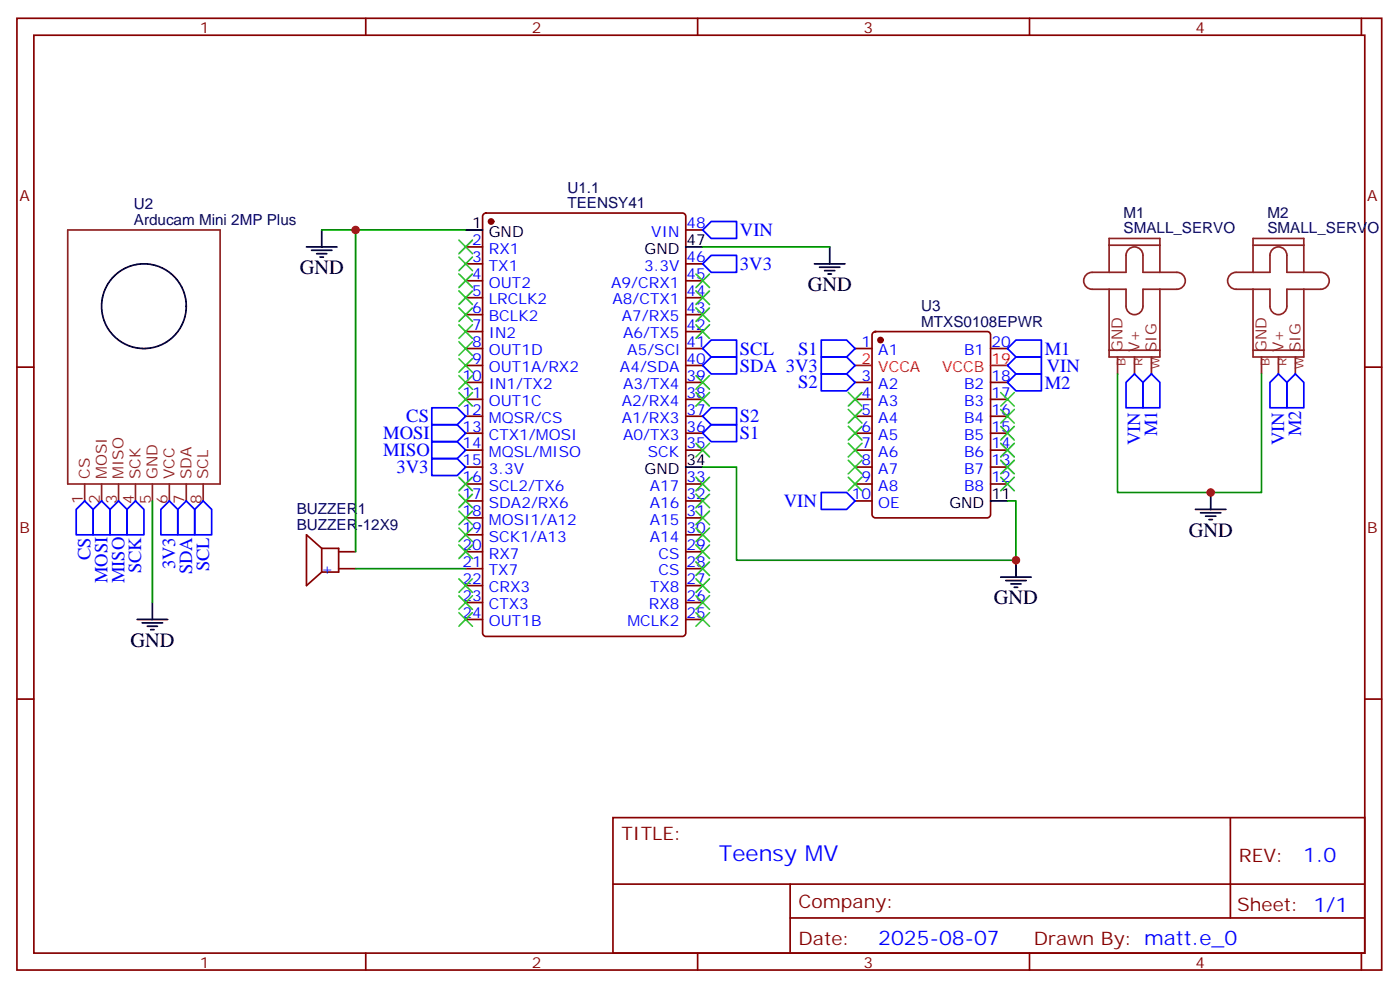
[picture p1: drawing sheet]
<svg xmlns="http://www.w3.org/2000/svg" width="292mm" height="206mm" viewBox="0 0 292 206" stroke-linecap="round" stroke-linejoin="round" font-family="sans-serif">
<g fill="none" stroke="#870000" stroke-width=".35">
<path d="M3.5 3.8h284.4v198.3h-284.4zM7.1 7.3h277.2v191.2h-277.2zM76.2 3.8v3.5M145.3 3.8v3.5M214.5 3.8v3.5M283.6 3.8v3.5M97 51.4h3.5M97 55h3.5M97 58.5h3.5M100.8 44.6l.4-.2h41a.71 .71 0 0 1 .7 .7v86.8a.76 .76 0 0 1-.7 .7h-41a.76 .76 0 0 1-.7-.7v-86.8zM142.9 55h3.5M142.9 58.5h3.5"/>
<path d="M142.9 47.9h3.5M3.5 76.5h3.6M97 62h3.5M97 65.5h3.5M97 69.1h3.5M97 72.6h3.5M97 76.1h3.5M97 79.7h3.5M142.9 62h3.5M142.9 65.5h3.5M142.9 69.1h3.5M142.9 72.6h3.5"/>
<path d="M142.9 76.1h3.5M142.9 79.7h3.5M178.2 72.6h3.5M178.2 79.7h3.5M181.9 69.3l.5-.2h23.3a.71 .71 0 0 1 .7 .7v37.4a.76 .76 0 0 1-.7 .7h-23.3a.76 .76 0 0 1-.7-.7v-37.4zM206.4 72.6h3.5M206.4 79.7h3.5M284.3 76.5h3.6M97 83.2h3.5M97 86.7h3.5M97 90.2h3.5M97 93.8h3.5"/>
<path d="M97 97.3h3.5M142.9 83.2h3.5M142.9 86.7h3.5M142.9 90.2h3.5M142.9 93.8h3.5M178.2 83.2h3.5M178.2 86.7h3.5M178.2 90.2h3.5M178.2 93.8h3.5M178.2 97.3h3.5M206.4 83.2h3.5M206.4 86.7h3.5"/>
<path d="M206.4 90.2h3.5M206.4 93.8h3.5M206.4 97.3h3.5M67 114.2h3.6v5h-3.6M67 114.2v5M67 114.2l-3.1-2.8v10.6l3.1-2.8M70.6 114.9h3.5M70.6 118.5h3.5M97 100.8h3.5M97 104.4h3.5M97 107.9h3.5M97 111.4h3.5"/>
<path d="M97 114.9h3.5M97 118.5h3.5M142.9 100.8h3.5M142.9 104.4h3.5M142.9 107.9h3.5M142.9 111.4h3.5M142.9 114.9h3.5M142.9 118.5h3.5M178.2 100.8h3.5M178.2 104.4h3.5M206.4 100.8h3.5M97 122h3.5"/>
<path d="M97 125.5h3.5M97 129h3.5M142.9 122h3.5M142.9 125.5h3.5M142.9 129h3.5M3.5 145.6h3.6M284.3 145.6h3.6M127.7 170.3h156.6v28.2h-156.6zM256.3 170.3v20.9M76.2 198.5v3.6M127.7 184.2h156.5M145.3 198.5v3.6"/>
<path d="M164.6 191.2h119.6M164.6 184.2v14.1M214.5 198.5v3.6M283.6 198.5v3.6"/>
</g>
<g fill="#870000" stroke="#870000" stroke-width=".35">
<circle cx="102.3" cy="46.1" r=".53"/>
<circle cx="183.4" cy="70.8" r=".53"/>
</g>
<g fill="none" stroke="#000" stroke-width=".35">
<path d="M63.9 51.4h6.3M64.9 52.1h4.2M66 52.8h2.1M66.7 53.6h.7M67 47.9v3.5M97 47.9h3.5M142.9 51.4h3.5M169.7 55h6.3M170.7 55.7h4.3M171.8 56.4h2.1M172.5 57.1h.7M172.9 51.4v3.6"/>
<path d="M142.9 97.3h3.5M206.4 104.4h3.5M211.7 116.7v3.5M249.1 106.1h6.3M250.1 106.8h4.3M251.2 107.5h2.1M251.9 108.2h.7M252.2 102.6v3.5M28.6 129h6.3M29.6 129.8h4.3M30.7 130.5h2.1M31.4 131.2h.7"/>
<path d="M31.7 125.5v3.5M208.5 120.2h6.3M209.5 120.9h4.3M210.6 121.6h2.1M211.3 122.3h.7"/>
<circle cx="30" cy="63.8" r="8.8"/>
</g>
<g fill="none" stroke="#8c2424" stroke-width=".35">
<path d="M14.1 47.9h31.8v52.9h-31.8zM226.3 57.2l.8-.4 .4-.1h7.1v-3.5a1.76 1.76 0 0 1 1.8-1.8 1.76 1.76 0 0 1 1.7 1.8v3.5h7.1a1.76 1.76 0 0 1 1.7 1.8 1.76 1.76 0 0 1-1.7 1.8h-7.1v3.5a1.76 1.76 0 0 1-1.7 1.7 1.76 1.76 0 0 1-1.8-1.7v-3.5h-7.1a1.76 1.76 0 0 1-1.6-1.1 1.76 1.76 0 0 1 .4-2zM231.1 56.7v-7h10.6v7M231.1 51.1h10.6M256.3 57.2l.8-.4 .4-.1h7.1v-3.5a1.76 1.76 0 0 1 1.7-1.8 1.76 1.76 0 0 1 1.8 1.8v3.5h7.1a1.76 1.76 0 0 1 1.7 1.8 1.76 1.76 0 0 1-1.7 1.8h-7.1v3.5a1.76 1.76 0 0 1-1.8 1.7 1.76 1.76 0 0 1-1.7-1.7v-3.5h-7.1a1.76 1.76 0 0 1-1.6-1.1 1.76 1.76 0 0 1 .4-2zM261.1 56.7v-7h10.5v7M261.1 51.1h10.5M231.1 60.3v14.1h10.6v-14.1M231.1 73h10.6M232.8 74.4v3.5M236.4 74.4v3.5M239.9 74.4v3.5"/>
<path d="M261.1 60.3v14.1h10.5v-14.1M261.1 73h10.5M262.8 74.4v3.5M266.3 74.4v3.5M269.9 74.4v3.5M17.6 100.8v3.6M21.2 100.8v3.6M24.7 100.8v3.6M28.2 100.8v3.6M31.7 100.8v3.6M35.3 100.8v3.6M38.8 100.8v3.6"/>
<path d="M42.3 100.8v3.6"/>
</g>
<path d="M178.2 76.1h3.5M206.4 76.1h3.5" fill="none" stroke="#f00" stroke-width=".35"/>
<g fill="none" stroke="#00f" stroke-width=".35">
<path d="M146.4 47.9l1.8-1.8h5.3v3.6h-5.3zM146.4 55l1.8-1.8h5.3v3.5h-5.3zM146.4 76.1l1.8-1.7h5.3v3.5h-5.3zM146.4 72.6l1.8-1.8h5.3v3.6h-5.3zM171.1 74.4h5.3l1.8 1.7-1.8 1.8h-5.3zM171.1 70.8h5.3l1.8 1.8-1.8 1.8h-5.3zM171.1 77.9h5.3l1.8 1.8-1.8 1.7h-5.3zM209.9 76.1l1.8-1.7h5.3v3.5h-5.3zM209.9 72.6l1.8-1.8h5.3v3.6h-5.3zM209.9 79.7l1.8-1.8h5.3v3.5h-5.3zM236.4 77.9l1.7 1.8v5.2h-3.5v-5.2zM239.9 77.9l1.8 1.8v5.2h-3.6v-5.2z"/>
<path d="M266.3 77.9l1.8 1.8v5.2h-3.5v-5.2zM268.1 79.7l1.8-1.8 1.7 1.8v5.2h-3.5zM90 84.9h5.2l1.8 1.8-1.8 1.8h-5.2zM90 88.5h5.2l1.8 1.7-1.8 1.8h-5.2zM90 92h5.2l1.8 1.8-1.8 1.7h-5.2zM90 95.5h5.2l1.8 1.8-1.8 1.8h-5.2zM146.4 90.2l1.8-1.7h5.3v3.5h-5.3zM146.4 86.7l1.8-1.8h5.3v3.6h-5.3zM17.6 104.4l1.8 1.7v5.3h-3.5v-5.3zM21.2 104.4l1.7 1.7v5.3h-3.5v-5.3zM22.9 106.1l1.8-1.7 1.8 1.7v5.3h-3.6zM28.2 104.4l1.8 1.7v5.3h-3.5v-5.3z"/>
<path d="M35.3 104.4l1.7 1.7v5.3h-3.5v-5.3zM38.8 104.4l1.8 1.7v5.3h-3.6v-5.3zM42.3 104.4l1.8 1.7v5.3h-3.5v-5.3zM171.1 102.6h5.3l1.8 1.8-1.8 1.7h-5.3z"/>
</g>
<path d="M67 47.9h30M74.1 47.9v67M146.4 51.4h26.5M232.8 77.9v24.7h30v-24.7M146.4 97.3h7.1v19.4h58.2v-12.3h-1.8M31.7 104.4v21.1M74.1 118.5h22.9" fill="none" stroke="#008700" stroke-width=".35"/>
<g fill="none" stroke="#3c3" stroke-width=".35">
<path d="M95.6 50l2.8 2.8M95.6 53.6l2.8 2.8M95.6 57.1l2.8 2.8M98.4 50l-2.8 2.8M98.4 53.6l-2.8 2.8M98.4 57.1l-2.8 2.8M145 57.1l2.8 2.8M147.8 57.1l-2.8 2.8M95.6 60.6l2.8 2.8M95.6 64.1l2.8 2.9M95.6 67.7l2.8 2.8M95.6 71.2l2.8 2.8"/>
<path d="M95.6 74.7l2.8 2.8M95.6 78.2l2.8 2.9M98.4 60.6l-2.8 2.8M98.4 64.1l-2.8 2.9M98.4 67.7l-2.8 2.8M98.4 71.2l-2.8 2.8M98.4 74.7l-2.8 2.8M98.4 78.2l-2.8 2.9M145 78.2l2.8 2.9M145 67.7l2.8 2.8M145 64.1l2.8 2.9M145 60.6l2.8 2.8"/>
<path d="M147.8 78.2l-2.8 2.9M147.8 67.7l-2.8 2.8M147.8 64.1l-2.8 2.9M147.8 60.6l-2.8 2.8M95.6 81.8l2.8 2.8M95.6 99.4l2.8 2.8M98.4 81.8l-2.8 2.8M98.4 99.4l-2.8 2.8M145 99.4l2.8 2.8M145 92.4l2.8 2.8M145 81.8l2.8 2.8M147.8 99.4l-2.8 2.8"/>
<path d="M147.8 92.4l-2.8 2.8M147.8 81.8l-2.8 2.8M176.7 81.8l2.9 2.8M176.7 85.3l2.9 2.8M176.7 88.8l2.9 2.9M176.7 92.4l2.9 2.8M176.7 95.9l2.9 2.8M176.7 99.4l2.9 2.8M179.6 81.8l-2.9 2.8M179.6 85.3l-2.9 2.8M179.6 88.8l-2.9 2.9M179.6 92.4l-2.9 2.8"/>
<path d="M179.6 95.9l-2.9 2.8M179.6 99.4l-2.9 2.8M208.5 99.4l2.8 2.8M208.5 95.9l2.8 2.8M208.5 92.4l2.8 2.8M208.5 88.8l2.8 2.9M208.5 85.3l2.8 2.8M208.5 81.8l2.8 2.8M211.3 99.4l-2.8 2.8M211.3 95.9l-2.8 2.8M211.3 92.4l-2.8 2.8M211.3 88.8l-2.8 2.9"/>
<path d="M211.3 85.3l-2.8 2.8M211.3 81.8l-2.8 2.8M95.6 102.9l2.8 2.9M95.6 106.5l2.8 2.8M95.6 110l2.8 2.8M95.6 113.5l2.8 2.8M98.4 102.9l-2.8 2.9M98.4 106.5l-2.8 2.8M98.4 110l-2.8 2.8M98.4 113.5l-2.8 2.8M145 117.1l2.8 2.8M145 113.5l2.8 2.8"/>
<path d="M145 110l2.8 2.8M145 106.5l2.8 2.8M145 102.9l2.8 2.9M147.8 113.5l-2.8 2.8M147.8 117.1l-2.8 2.8M147.8 110l-2.8 2.8M147.8 106.5l-2.8 2.8M147.8 102.9l-2.8 2.9M95.6 120.6l2.8 2.8M95.6 124.1l2.8 2.8M95.6 127.6l2.8 2.9M98.4 120.6l-2.8 2.8"/>
<path d="M98.4 124.1l-2.8 2.8M98.4 127.6l-2.8 2.9M145 127.6l2.8 2.9M145 124.1l2.8 2.8M145 120.6l2.8 2.8M147.8 120.6l-2.8 2.8M147.8 124.1l-2.8 2.8M147.8 127.6l-2.8 2.9"/>
</g>
<g fill="#c00">
<circle cx="252.2" cy="102.6" r=".88"/>
<circle cx="211.7" cy="116.7" r=".88"/>
<circle cx="74.1" cy="47.9" r=".88"/>
</g>
<text font-size="4.6" fill="#00f" x="149.8" y="179.3">Teensy MV</text>
<g font-size="4.2">
<text x="62.4" y="57.1">GND</text>
<text x="168.3" y="60.6">GND</text>
<text x="247.6" y="111.8">GND</text>
<text x="207.1" y="125.9">GND</text>
<text x="27.2" y="134.7">GND</text>
</g>
<g font-size="4.2" fill="#00f">
<text x="271.5" y="179.6">1.0</text>
<text x="183" y="196.9">2025-08-07</text>
</g>
<g font-size="3.9" fill="#00f">
<text x="154.2" y="49.2">VIN</text>
<text x="154.2" y="56.3">3V3</text>
<text x="154.2" y="77.4">SDA 3V3</text>
<text x="154.2" y="73.9">SCL</text>
<text x="166.3" y="73.9">S1</text>
<text x="217.7" y="73.9">M1</text>
<text x="218.1" y="77.5">VIN</text>
<text x="166.3" y="80.9">S2</text>
<text x="217.7" y="81">M2</text>
<text x="84.6" y="87.9">CS</text>
<text x="154.2" y="87.9">S2</text>
<text x="79.8" y="91.5">MOSI</text>
<text x="79.8" y="95">MISO</text>
<text x="154.2" y="91.4">S1</text>
<text x="237.5" y="92.8" transform="rotate(-90 237.5 92.8)">VIN</text>
<text x="241.1" y="90.9" transform="rotate(-90 241.1 90.9)">M1</text>
<text x="267.5" y="92.8" transform="rotate(-90 267.5 92.8)">VIN</text>
<text x="271.1" y="90.9" transform="rotate(-90 271.1 90.9)">M2</text>
<text x="82.6" y="98.5">3V3</text>
<text x="163.3" y="105.5">VIN</text>
<text x="18.8" y="116.7" transform="rotate(-90 18.8 116.7)">CS</text>
<text x="29.4" y="119.4" transform="rotate(-90 29.4 119.4)">SCK</text>
<text x="36.5" y="118.6" transform="rotate(-90 36.5 118.6)">3V3</text>
<text x="40" y="119.6" transform="rotate(-90 40 119.6)">SDA</text>
<text x="43.5" y="119" transform="rotate(-90 43.5 119)">SCL</text>
<text x="22.4" y="121.5" transform="rotate(-90 22.4 121.5)">MOSI</text>
<text x="25.9" y="121.5" transform="rotate(-90 25.9 121.5)">MISO</text>
</g>
<g font-size="3.9" fill="#800">
<text x="129.5" y="174.9">TITLE:</text>
<text x="258.1" y="179.6">REV:</text>
<text x="166.4" y="189.1">Company:</text>
<text x="257.7" y="189.7">Sheet: 1/1</text>
<text x="166.4" y="196.8">Date:</text>
<text x="215.4" y="196.9">Drawn By: matt.e_0</text>
</g>
<g font-size="3.2" fill="#800">
<text x="41.6" y="6.8">1</text>
<text x="110.8" y="6.8">2</text>
<text x="179.9" y="6.8">3</text>
<text x="249.1" y="6.8">4</text>
<text x="4.1" y="41.9">A</text>
<text x="284.9" y="41.9">A</text>
<text x="4.1" y="111.1">B</text>
<text x="284.9" y="111.1">B</text>
<text x="41.6" y="201.5">1</text>
<text x="110.8" y="201.5">2</text>
<text x="179.9" y="201.5">3</text>
<text x="249.1" y="201.5">4</text>
</g>
<g font-size="3.2" fill="#000080">
<text x="118.2" y="40.1">U1.1</text>
<text x="27.9" y="46.8">Arducam Mini 2MP Plus</text>
<text x="27.9" y="43.6">U2</text>
<text x="118.2" y="43.3">TEENSY41</text>
<text x="234.1" y="45.4">M1</text>
<text x="264.1" y="45.4">M2</text>
<text x="234.1" y="48.6">SMALL_SERVO</text>
<text x="264.1" y="48.6">SMALL_SERVO</text>
<text x="191.9" y="64.8">U3</text>
<text x="191.9" y="68">MTXS0108EPWR</text>
<text x="61.8" y="107.1">BUZZER1</text>
<text x="61.8" y="110.3">BUZZER-12X9</text>
</g>
<g font-size="3.2">
<text x="98.4" y="47.6">1</text>
<text x="101.8" y="49.3">GND</text>
<text x="134.3" y="52.8">GND</text>
<text x="143.1" y="51.1">47</text>
<text x="134.3" y="98.7">GND</text>
<text x="143.1" y="96.9">34</text>
<text x="197.8" y="105.8">GND</text>
<text x="206.6" y="104">11</text>
</g>
<g font-size="3.2" fill="#00f">
<text x="143.1" y="47.6">48</text>
<text x="98.4" y="51.1">2</text>
<text x="101.8" y="52.8">RX1</text>
<text x="135.7" y="49.3">VIN</text>
<text x="98.4" y="54.6">3</text>
<text x="98.4" y="58.1">4</text>
<text x="101.8" y="56.4">TX1</text>
<text x="101.8" y="59.9">OUT2</text>
<text x="127.3" y="59.9">A9/CRX1</text>
<text x="134.2" y="56.4">3.3V</text>
<text x="143.1" y="58.1">45</text>
<text x="143.1" y="54.6">46</text>
<text x="98.4" y="61.7">5</text>
<text x="98.4" y="65.2">6</text>
<text x="101.8" y="63.4">LRCLK2</text>
<text x="127.6" y="63.4">A8/CTX1</text>
<text x="143.1" y="65.2">43</text>
<text x="143.1" y="61.7">44</text>
<text x="98.4" y="68.7">7</text>
<text x="101.8" y="67">BCLK2</text>
<text x="101.8" y="70.5">IN2</text>
<text x="129.5" y="67">A7/RX5</text>
<text x="129.8" y="70.5">A6/TX5</text>
<text x="143.1" y="68.7">42</text>
<text x="98.4" y="72.2">8</text>
<text x="98.4" y="75.8">9</text>
<text x="101.8" y="74">OUT1D</text>
<text x="101.8" y="77.5">OUT1A/RX2</text>
<text x="129.2" y="77.5">A4/SDA</text>
<text x="130.7" y="74">A5/SCl</text>
<text x="143.1" y="75.8">40</text>
<text x="143.1" y="72.2">41</text>
<text x="179.5" y="72.2">1</text>
<text x="183" y="74">A1</text>
<text x="200.9" y="74">B1</text>
<text x="206.6" y="72.2">20</text>
<text x="96.3" y="79.3">10</text>
<text x="96.3" y="82.8">11</text>
<text x="101.8" y="81.1">IN1/TX2</text>
<text x="129.8" y="81.1">A3/TX4</text>
<text x="143.1" y="82.8">38</text>
<text x="143.1" y="79.3">39</text>
<text x="179.5" y="79.3">3</text>
<text x="179.5" y="82.8">4</text>
<text x="183" y="81.1">A2</text>
<text x="200.9" y="81.1">B2</text>
<text x="206.6" y="82.8">17</text>
<text x="206.6" y="79.3">18</text>
<text x="96.3" y="86.4">12</text>
<text x="96.3" y="89.9">13</text>
<text x="101.8" y="84.6">OUT1C</text>
<text x="101.8" y="88.1">MQSR/CS</text>
<text x="129.5" y="88.1">A1/RX3</text>
<text x="129.5" y="84.6">A2/RX4</text>
<text x="143.1" y="89.9">36</text>
<text x="143.1" y="86.4">37</text>
<text x="179.5" y="86.4">5</text>
<text x="179.5" y="89.9">6</text>
<text x="183" y="84.6">A3</text>
<text x="183" y="88.1">A4</text>
<text x="200.9" y="88.1">B4</text>
<text x="200.9" y="84.6">B3</text>
<text x="206.6" y="89.9">15</text>
<text x="206.6" y="86.4">16</text>
<text x="96.3" y="93.4">14</text>
<text x="101.8" y="91.7">CTX1/MOSI</text>
<text x="101.8" y="95.2">MQSL/MISO</text>
<text x="129.8" y="91.7">A0/TX3</text>
<text x="135" y="95.2">SCK</text>
<text x="143.1" y="93.4">35</text>
<text x="179.5" y="93.4">7</text>
<text x="183" y="91.7">A5</text>
<text x="183" y="95.2">A6</text>
<text x="200.9" y="95.2">B6</text>
<text x="200.9" y="91.7">B5</text>
<text x="206.6" y="93.4">14</text>
<text x="96.3" y="96.9">15</text>
<text x="96.3" y="100.5">16</text>
<text x="101.8" y="98.7">3.3V</text>
<text x="143.1" y="100.5">33</text>
<text x="179.5" y="96.9">8</text>
<text x="179.5" y="100.5">9</text>
<text x="183" y="98.7">A7</text>
<text x="200.9" y="98.7">B7</text>
<text x="206.6" y="100.5">12</text>
<text x="206.6" y="96.9">13</text>
<text x="96.3" y="104">17</text>
<text x="96.3" y="107.5">18</text>
<text x="101.8" y="102.2">SCL2/TX6</text>
<text x="101.8" y="105.8">SDA2/RX6</text>
<text x="135.4" y="105.8">A16</text>
<text x="135.4" y="102.2">A17</text>
<text x="143.1" y="107.5">31</text>
<text x="143.1" y="104">32</text>
<text x="177.5" y="104">10</text>
<text x="183" y="102.2">A8</text>
<text x="183" y="105.8">OE</text>
<text x="200.9" y="102.2">B8</text>
<text x="96.3" y="111.1">19</text>
<text x="101.8" y="109.3">MOSI1/A12</text>
<text x="101.8" y="112.8">SCK1/A13</text>
<text x="135.4" y="112.8">A14</text>
<text x="135.4" y="109.3">A15</text>
<text x="143.1" y="111.1">30</text>
<text x="66.9" y="119.5">+</text>
<text x="96.3" y="114.6">20</text>
<text x="96.3" y="118.1">21</text>
<text x="101.8" y="116.3">RX7</text>
<text x="101.8" y="119.9">TX7</text>
<text x="137.2" y="119.9">CS</text>
<text x="137.2" y="116.3">CS</text>
<text x="143.1" y="118.1">28</text>
<text x="143.1" y="114.6">29</text>
<text x="96.3" y="121.6">22</text>
<text x="96.3" y="125.2">23</text>
<text x="101.8" y="123.4">CRX3</text>
<text x="135.4" y="123.4">TX8</text>
<text x="143.1" y="125.2">26</text>
<text x="143.1" y="121.6">27</text>
<text x="96.3" y="128.7">24</text>
<text x="101.8" y="126.9">CTX3</text>
<text x="101.8" y="130.5">OUT1B</text>
<text x="130.7" y="130.5">MCLK2</text>
<text x="135.2" y="126.9">RX8</text>
<text x="143.1" y="128.7">25</text>
</g>
<g font-size="3.2" fill="#f00">
<text x="179.5" y="75.8">2</text>
<text x="183" y="77.5">VCCA</text>
<text x="196.3" y="77.5">VCCB</text>
<text x="206.6" y="75.8">19</text>
</g>
<g font-size="3.2" fill="#8d2323">
<text x="233.9" y="73.3" transform="rotate(-90 233.9 73.3)">GND</text>
<text x="237.4" y="73.3" transform="rotate(-90 237.4 73.3)">V+</text>
<text x="240.9" y="73.3" transform="rotate(-90 240.9 73.3)">SIG</text>
<text x="263.9" y="73.3" transform="rotate(-90 263.9 73.3)">GND</text>
<text x="267.4" y="73.3" transform="rotate(-90 267.4 73.3)">V+</text>
<text x="270.9" y="73.3" transform="rotate(-90 270.9 73.3)">SIG</text>
<text x="18.7" y="99.8" transform="rotate(-90 18.7 99.8)">CS</text>
<text x="22.2" y="99.8" transform="rotate(-90 22.2 99.8)">MOSI</text>
<text x="25.8" y="99.8" transform="rotate(-90 25.8 99.8)">MISO</text>
<text x="29.3" y="99.8" transform="rotate(-90 29.3 99.8)">SCK</text>
<text x="32.8" y="99.8" transform="rotate(-90 32.8 99.8)">GND</text>
<text x="36.3" y="99.8" transform="rotate(-90 36.3 99.8)">VCC</text>
<text x="39.9" y="99.8" transform="rotate(-90 39.9 99.8)">SDA</text>
<text x="43.4" y="99.8" transform="rotate(-90 43.4 99.8)">SCL</text>
<text x="17.3" y="105" transform="rotate(-90 17.3 105)">1</text>
<text x="20.8" y="105" transform="rotate(-90 20.8 105)">2</text>
<text x="24.3" y="105" transform="rotate(-90 24.3 105)">3</text>
<text x="27.9" y="105" transform="rotate(-90 27.9 105)">4</text>
<text x="31.4" y="105" transform="rotate(-90 31.4 105)">5</text>
<text x="34.9" y="105" transform="rotate(-90 34.9 105)">6</text>
<text x="38.5" y="105" transform="rotate(-90 38.5 105)">7</text>
<text x="42" y="105" transform="rotate(-90 42 105)">8</text>
</g>
<g font-size="2.5" fill="#8d2323">
<text x="234.5" y="76.3" transform="rotate(-90 234.5 76.3)">B</text>
<text x="238" y="76.3" transform="rotate(-90 238 76.3)">R</text>
<text x="241.6" y="76.8" transform="rotate(-90 241.6 76.8)">W</text>
<text x="264.5" y="76.3" transform="rotate(-90 264.5 76.3)">B</text>
<text x="268" y="76.3" transform="rotate(-90 268 76.3)">R</text>
<text x="271.6" y="76.8" transform="rotate(-90 271.6 76.8)">W</text>
</g>
</svg>
